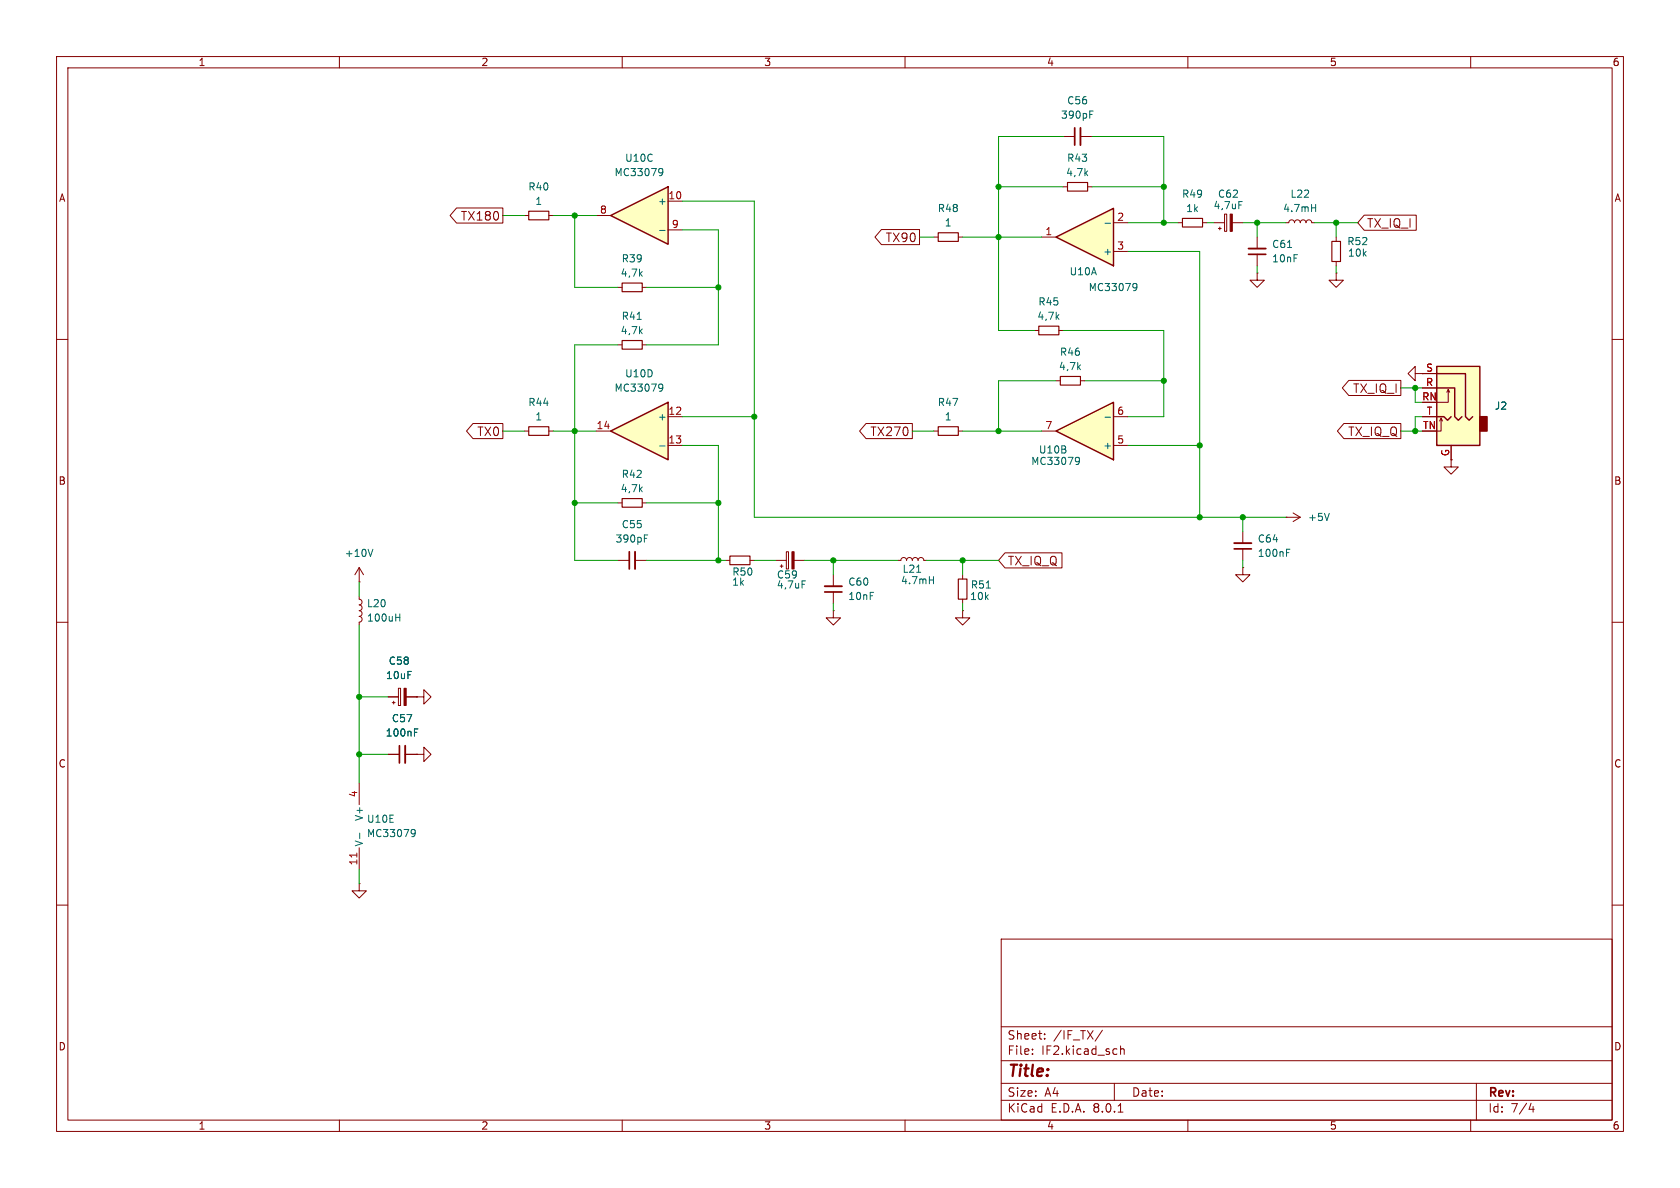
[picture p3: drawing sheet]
<svg xmlns="http://www.w3.org/2000/svg" width="297mm" height="210mm" viewBox="0 0 297 210" stroke-linecap="round" stroke-linejoin="round" font-family="sans-serif">
<g fill="none" stroke="#840000" stroke-width=".18">
<path d="M10 10h277v190h-277zM12 12h273v186h-273zM60 10v2M110 10v2M160 10v2M210 10v2M260 10v2M10 60h2M182.9 58.4h.7M187.2 58.4h.8M285 60h2M10 110h2"/>
<path d="M147.3 101.6v2M147.3 104.6v2.1M285 110h2M10 160h2M285 160h2M177 166h108v32h-108zM60 198v2M110 198v2M160 198v2M177 194.5h108M177 191.5h108M177 187.5h108"/>
<path d="M177 181.5h108M182.5 186.3v.1M182.5 185.5v.1M184.7 183.6v.1M184.7 182.8v.1M194.9 182.1l-1.3 2M197 191.5v3M197.7 196.6h.8M198.1 184.9v1.5M198.1 185.5l.2-.1 .4 .1v.9M210 198v2M260 198v2"/>
<path d="M261 191.5v6.5M270.7 195l-.4 1.1h.9M271 195.6v1"/>
</g>
<path d="M145.8 103.6h3" fill="none" stroke="#840000" stroke-width=".33"/>
<path d="M145.8 104.6h3" fill="none" stroke="#840000" stroke-width=".3"/>
<path d="M183.6 57.7h3.6v1.5h-3.6z" fill="none" stroke="#840000" stroke-width=".2"/>
<path d="M186.7 41.9l10.1-5.1v10.2z" fill="#ffffc2"/>
<path d="M186.7 41.9l10.1-5.1v10.2z" fill="none" stroke="#840000" stroke-width=".25"/>
<path d="M196.8 39.4h2.6M184.1 41.9h2.6M196.8 44.5h2.6" fill="none" stroke="#840000" stroke-width=".18"/>
<path d="M195.4 39.5h.9M200.5 50.1l.4 .1a.84 .84 0 0 1-.3 1.2h-.2M201 50.7l-.2 .2h-.3" fill="none" stroke="#006464" stroke-width=".18"/>
<path d="M107.9 76.2l10.2-5.1v10.2z" fill="#ffffc2"/>
<path d="M107.9 76.2l10.2-5.1v10.2z" fill="none" stroke="#840000" stroke-width=".25"/>
<path d="M105.4 76.2h2.5M118.1 73.7h2.5M118.1 78.7h2.5" fill="none" stroke="#840000" stroke-width=".18"/>
<path d="M116.6 78.8h1M116.7 67.9l.4 .1a.84 .84 0 0 1-.3 1.2h-.2M117.2 68.4l-.1 .2-.4 .1" fill="none" stroke="#006464" stroke-width=".18"/>
<path d="M186.7 76.2l10.1-5.1v10.2z" fill="#ffffc2"/>
<path d="M186.7 76.2l10.1-5.1v10.2z" fill="none" stroke="#840000" stroke-width=".25"/>
<g fill="none" stroke="#840000" stroke-width=".18">
<path d="M214.6 39.4h1.9M216.5 37.8h.4v3.1h-.4zM217.9 39.4h1.8M227.3 39.4h.5l.2-.4 .3-.1 .4 .1 .2 .4 .1-.4 .4-.1 .3 .1 .2 .4 .1-.4 .4-.1 .3 .1 .2 .4 .1-.4 .4-.1 .4 .1 .1 .4h.5M109.2 50.8h.8M113.5 50.8h.8M165.1 41.9h.8M169.4 41.9h.8M215.4 40.4h.5M215.6 40.1v.5M92.7 76.2h.8M97 76.2h.8"/>
<path d="M109.2 61h.8M113.5 61h.8M184.1 76.2h2.6M186.7 67.3h.8M191 67.3h.8M196.8 78.7h2.6M196.8 73.7h2.6M109.2 99.1h2.1M112.3 99.1h2M128.3 99.1h.7M132.6 99.1h.7M68.6 133.4h2"/>
<path d="M71.6 133.4h2.1"/>
</g>
<path d="M219 35.6h.6M231.9 36.7h.7M232.6 36.1v1.3M112.6 56.5h.8M195.4 73.8h.9M113.9 95.2h.4M113.9 94.6h.6M190.3 80.8l.5 .2a.84 .84 0 0 1-.3 1.1h-.3M190.8 81.4l-.2 .2h-.3M73.3 129.5h.4M73.3 128.8h.6" fill="none" stroke="#006464" stroke-width=".18"/>
<path d="M110 50h3.5v1.6h-3.5zM165.9 41.1h3.5v1.6h-3.5zM93.5 75.4h3.5v1.6h-3.5zM110 60.2h3.5v1.5h-3.5zM187.5 66.5h3.5v1.6h-3.5zM129 98.3h3.6v1.5h-3.6z" fill="none" stroke="#840000" stroke-width=".2"/>
<path d="M112.3 97.5v3.1M71.6 131.8v3.1" fill="none" stroke="#840000" stroke-width=".33"/>
<path d="M111.3 97.5v3.1M70.6 131.8v3.1" fill="none" stroke="#840000" stroke-width=".3"/>
<path d="M217.5 37.8h.4v3.1h-.4z" fill="#840000" stroke="#840000" stroke-width=".18"/>
<path d="M107.9 38.1l10.2-5.1v10.2z" fill="#ffffc2"/>
<path d="M107.9 38.1l10.2-5.1v10.2z" fill="none" stroke="#840000" stroke-width=".25"/>
<g fill="none" stroke="#840000" stroke-width=".18">
<path d="M92.7 38.1h.8M97 38.1h.8M105.4 38.1h2.5M118.1 35.6h2.5M188 24.1h2M188 33h.7M191 24.1h2M192.3 33h.7M208.3 39.4h.7M212.6 39.4h.8M118.1 40.6h2.5M222.2 48.3v1.2h1.3l-1.3 1.3-1.2-1.3h1.2"/>
<path d="M222.2 48.3h.1M222.2 41.9v2M222.2 45v2M236.2 48.3v1.2h1.3l-1.3 1.3-1.3-1.3h1.3M236.2 48.3h.1M236.2 41.9v.8M236.2 46.2v.8M165.1 76.2h.8M169.4 76.2h.8M250.2 66v-1.2l-1.3 1.2 1.3 1.3v-1.3h1.3M251.5 66h.1M109.2 88.9h.8"/>
<path d="M113.5 88.9h.8M219.7 94v2M219.7 97v2.1M256.5 81.3v1.3h1.3l-1.3 1.2-1.2-1.2h1.2M63.5 108h.3l.2 .3-.1 .5-.4 .2 .4 .1 .1 .4-.1 .3-.4 .2v.5M63.5 105.4v.5l.4 .2 .1 .3-.1 .4-.4 .1 .4 .2 .1 .3-.1 .4-.4 .2M63.5 102.9h.1M63.5 100.3v2.6M63.5 100.3l-.8 1.3M63.5 100.3l.8 1.3M63.5 138.4v3.8M68.6 123.2h1.8"/>
<path d="M69.3 124.2h.5M69.6 124v.5M70.4 121.7h.4v3h-.4zM71.8 123.2h1.9M73.7 133.4h1.2v-1.3l1.3 1.3-1.3 1.2v-1.2M73.7 133.4h.1M73.7 123.2h1.2v-1.3l1.3 1.3-1.3 1.3v-1.3M73.7 123.2h.1M63.5 156.2v1.3h1.3l-1.3 1.3-1.3-1.3h1.3M63.5 156.2h.1M63.5 149.9v3.8"/>
</g>
<g fill="none" stroke="#006464" stroke-width=".18">
<path d="M192.7 19.6h.6M116.7 29.8l.4 .1a.84 .84 0 0 1-.3 1.2h-.2M117.2 30.3l-.1 .2-.4 .1M192.7 20.2h.4M116.6 40.7h1M227.6 43.8h.7M65.9 97.1l-.4 1.3M227.4 97.7h.5M227.4 97.1h.6M70 109.1h.7M70.7 108.5v1.3M63.6 147.3v.9"/>
<path d="M72.9 146.6l.4 .2a.84 .84 0 0 1-.3 1.1h-.2M73.4 147.2l-.2 .2h-.3"/>
</g>
<path d="M71.4 121.7h.4v3h-.4z" fill="#840000" stroke="#840000" stroke-width=".18"/>
<path d="M191 22.6v3.1M220.7 43.9h3.1M218.2 96h3" fill="none" stroke="#840000" stroke-width=".33"/>
<path d="M190 22.6v3.1M220.7 45h3.1M218.2 97h3" fill="none" stroke="#840000" stroke-width=".3"/>
<path d="M63.1 150.8v.7" fill="none" stroke="#a90000" stroke-width=".18"/>
<path d="M93.5 37.3h3.5v1.6h-3.5zM188.7 32.3h3.6v1.5h-3.6zM209 38.6h3.6v1.5h-3.6zM235.5 42.7h1.5v3.5h-1.5zM165.9 75.4h3.5v1.6h-3.5zM110 88.1h3.5v1.6h-3.5z" fill="none" stroke="#840000" stroke-width=".2"/>
<path d="M254 64.8h7.6v13.9h-7.6z" fill="#ffffc2"/>
<path d="M261.6 73.7h1.3v2.5h-1.3z" fill="#840000" stroke="#840000" stroke-width=".25"/>
<g fill="none" stroke="#840000" stroke-width=".18">
<path d="M80.7 36.8h8.2v2.6h-8.2l-1.1-1.3zM241.2 38h9.2v2.7h-9.2l-1.2-1.3zM155.8 40.6h6.8v2.6h-6.8l-1.1-1.3zM83.6 74.9h5.3v2.6h-5.3l-1.1-1.3zM153.1 74.9h8.2v2.6h-8.2l-1.1-1.3zM237.6 74.9h10v2.6h-10l-1.2-1.3zM238.4 67.2h9.2v2.7h-9.2l-1.1-1.3zM251.5 66h.1M251.5 68.6h2.5M251.5 66h2.5M251.5 73.7h2.5M254.8 73.9l-.3 .5"/>
<path d="M255 74.4l-.2-.5v2.3h-.8M256 68.8l-.2 .5M256.3 69.3l-.3-.5v2.3h-2M256.5 78.7v2.6M137.2 99.1h1.8M138.2 99.8v.5M139 97.5h.4v3.1h-.4zM140.4 99.1h1.8M158.7 99.1h.6l.1-.4 .4-.1 .3 .1 .2 .4 .1-.4 .4-.1 .3 .1 .2 .4 .1-.4 .4-.1 .4 .1 .1 .4 .2-.4 .3-.1 .4 .1 .1 .4h.5M177.7 97.7h10v2.7h-10l-1.2-1.3zM227.3 91.4h.1M227.3 91.4h2.6"/>
<path d="M228.6 90.7l1.3 .7M229.9 91.4l-1.3 .8M137.9 100.1h.5M147.3 108v1.2h1.3l-1.3 1.3-1.3-1.3h1.3M147.3 108h.1M170.2 108v1.2h1.2l-1.2 1.3-1.3-1.3h1.3M170.2 108h.1M170.2 101.6v.8M170.2 105.9v.8M219.7 100.3v1.3h1.3l-1.3 1.3-1.3-1.3h1.3M219.7 100.3h.1M68.6 123.2h1.8"/>
<path d="M68.6 133.4h2M71.6 133.4h2.1M71.8 123.2h1.9M73.7 123.2h.1M73.7 133.4h.1"/>
</g>
<path d="M254 64.8h7.6v13.9h-7.6zM254 73.7h1.3l.6 .6 .6-.6M254 68.6h3.2v5.1l.6 .6 .6-.6M254 66h5.1v7.7l.6 .6 .6-.6" fill="none" stroke="#840000" stroke-width=".25"/>
<path d="M140 97.5h.4v3.1h-.4z" fill="#840000" stroke="#840000" stroke-width=".18"/>
<path d="M235 90.7l-.4 1.3M141.8 102.7h.6M162 101.2h.8M164.3 102.5h.7M165 101.9v1.3M174.4 104h.7M73.3 129.5h.4M73.3 128.8h.6" fill="none" stroke="#006464" stroke-width=".18"/>
<path d="M169.4 102.4h1.5v3.5h-1.5z" fill="none" stroke="#840000" stroke-width=".2"/>
<g fill="none" stroke="#009600" stroke-width=".18">
<path d="M88.9 38.1h3.8M97.8 38.1h7.6M101.6 38.1v12.7h7.6M120.6 35.6h12.7v55.8h94M176.5 33h11.5M188 24.1h-11.5v34.3h6.4M193 24.1h12.7v15.3M193 33h12.7M199.4 39.4h8.9M213.4 39.4h1.2M219.7 39.4h7.6M222.2 39.4v2.5"/>
<path d="M232.4 39.4h7.6M236.2 39.4v2.5M114.3 50.8h12.7M120.6 40.6h6.4v20.4h-12.7M162.6 41.9h2.5M170.2 41.9h13.9M188 58.4h17.7v15.3h-6.3M199.4 44.5h12.7v46.9M222.2 47v1.3M236.2 47v1.3M88.9 76.2h3.8M97.8 76.2h7.6"/>
<path d="M109.2 61h-7.6v38.1h7.6M120.6 78.7h6.4v20.4M120.6 73.7h12.7M161.3 76.2h3.8M170.2 76.2h13.9M186.7 67.3h-10.2v8.9M191.8 67.3h13.9M199.4 78.7h12.7M247.6 76.2h3.9M247.6 68.6h3.9M250.2 68.6v2.5h1.3M251.5 73.7h-1.3v2.5"/>
<path d="M101.6 88.9h7.6M114.3 99.1h14M114.3 88.9h12.7M133.3 99.1h3.9M142.2 99.1h16.5M147.3 99.1v2.5M163.8 99.1h12.7M170.2 99.1v2.5M219.7 91.4v2.6M219.7 99.1v1.2M63.5 102.9v2.5M63.5 110.5v27.9"/>
<path d="M147.3 106.7v1.3M170.2 106.7v1.3M63.5 123.2h5.1M63.5 133.4h5.1M63.5 153.7v2.5"/>
</g>
<g fill="#009600" stroke="#009600" stroke-width=".18">
<circle cx="133.3" cy="73.7" r=".46"/>
<circle cx="127" cy="99.1" r=".46"/>
<circle cx="127" cy="88.9" r=".46"/>
<circle cx="147.3" cy="99.1" r=".46"/>
<circle cx="101.6" cy="38.1" r=".46"/>
<circle cx="127" cy="50.8" r=".46"/>
<circle cx="176.5" cy="41.9" r=".46"/>
<circle cx="176.5" cy="33" r=".46"/>
<circle cx="222.2" cy="39.4" r=".46"/>
<circle cx="205.7" cy="33" r=".46"/>
<circle cx="219.7" cy="91.4" r=".46"/>
<circle cx="212.1" cy="78.7" r=".46"/>
<circle cx="205.7" cy="67.3" r=".46"/>
<circle cx="250.2" cy="76.2" r=".46"/>
<circle cx="250.2" cy="68.6" r=".46"/>
<circle cx="236.2" cy="39.4" r=".46"/>
<circle cx="205.7" cy="39.4" r=".46"/>
<circle cx="101.6" cy="76.2" r=".46"/>
<circle cx="101.6" cy="88.9" r=".46"/>
<circle cx="63.5" cy="133.4" r=".46"/>
<circle cx="63.5" cy="123.2" r=".46"/>
<circle cx="176.5" cy="76.2" r=".46"/>
<circle cx="212.1" cy="91.4" r=".46"/>
<circle cx="170.2" cy="99.1" r=".46"/>
</g>
<text font-size="2.8" fill="#840000" x="178" y="190.9">Title:</text>
<g font-size="2.1" fill="#840000">
<text x="81.4" y="39.2">TX180</text>
<text x="241.6" y="40.5">TX_IQ_I</text>
<text x="156.5" y="43">TX90</text>
<text x="239.1" y="69.7">TX_IQ_I</text>
<text x="84.3" y="77.3">TX0</text>
<text x="153.8" y="77.3">TX270</text>
<text x="238.3" y="77.3">TX_IQ_Q</text>
<text x="178.1" y="100.2">TX_IQ_Q</text>
<text x="178" y="184">Sheet:</text>
<text x="186.2" y="184">/IF_TX/</text>
<text x="178" y="186.7">File:</text>
<text x="184.1" y="186.7">IF2.kicad_sch</text>
<text x="178" y="196.9">KiCad</text>
<text x="178" y="194.1">Size:</text>
<text x="184.7" y="194.1">A4</text>
<text x="185.7" y="196.9">E.D.A.</text>
<text x="193.3" y="196.9">8.0.1</text>
<text x="200" y="194.1">Date:</text>
<text x="263" y="194.3">Rev:</text>
<text x="263" y="196.9">Id:</text>
<text x="267.1" y="196.9">7/4</text>
</g>
<g font-size="1.8" fill="#840000">
<text x="35" y="11.9">1</text>
<text x="85" y="11.9">2</text>
<text x="135" y="11.9">3</text>
<text x="185" y="11.9">4</text>
<text x="235" y="11.9">5</text>
<text x="285" y="11.9">6</text>
<text x="10.3" y="35.9">A</text>
<text x="285.3" y="35.9">A</text>
<text x="256.3" y="80.7" transform="rotate(-90 256.3 80.7)">G</text>
<text x="10.3" y="85.9">B</text>
<text x="285.3" y="85.9">B</text>
<text x="10.3" y="135.9">C</text>
<text x="285.3" y="135.9">C</text>
<text x="10.3" y="185.9">D</text>
<text x="285.3" y="185.9">D</text>
<text x="35" y="199.9">1</text>
<text x="85" y="199.9">2</text>
<text x="135" y="199.9">3</text>
<text x="185" y="199.9">4</text>
<text x="235" y="199.9">5</text>
<text x="285" y="199.9">6</text>
</g>
<g font-size="1.8" fill="#006464">
<text x="187.5" y="21.2">390pF</text>
<text x="188.6" y="18.6">C56</text>
<text x="110.4" y="28.8">U10C</text>
<text x="188.6" y="28.8">R43</text>
<text x="93.3" y="33.9">R40</text>
<text x="108.5" y="31.3">MC33079</text>
<text x="188.4" y="31.3">4,7k</text>
<text x="208.9" y="35.2">R49</text>
<text x="215.2" y="35.2">C62</text>
<text x="228" y="35.2">L22</text>
<text x="94.5" y="36.4">1</text>
<text x="116.2" y="36.4">+</text>
<text x="165.7" y="37.7">R48</text>
<text x="166.9" y="40.2">1</text>
<text x="209.6" y="37.7">1k</text>
<text x="214.4" y="37.2">4,7uF</text>
<text x="226.7" y="37.7">4.7mH</text>
<text x="109.8" y="46.6">R39</text>
<text x="194.9" y="45.3">+</text>
<text x="224.8" y="44">C61</text>
<text x="224.8" y="46.6">10nF</text>
<text x="238.1" y="43.5">R52</text>
<text x="238.2" y="45.6">10k</text>
<text x="109.6" y="49.1">4,7k</text>
<text x="189" y="48.9">U10A</text>
<text x="192.4" y="51.7">MC33079</text>
<text x="109.6" y="59.3">4,7k</text>
<text x="109.8" y="56.7">R41</text>
<text x="183.3" y="56.7">4,7k</text>
<text x="183.5" y="54.2">R45</text>
<text x="187.1" y="65.6">4,7k</text>
<text x="187.3" y="63.1">R46</text>
<text x="93.3" y="72">R44</text>
<text x="108.5" y="69.4">MC33079</text>
<text x="110.4" y="66.9">U10D</text>
<text x="165.7" y="72">R47</text>
<text x="94.5" y="74.5">1</text>
<text x="116.2" y="74.5">+</text>
<text x="166.9" y="74.5">1</text>
<text x="264.2" y="72.6">J2</text>
<text x="182.2" y="82.4">MC33079</text>
<text x="183.6" y="80.4">U10B</text>
<text x="194.9" y="79.6">+</text>
<text x="109.6" y="87.2">4,7k</text>
<text x="109.8" y="84.7">R42</text>
<text x="109.8" y="93.6">C55</text>
<text x="231.1" y="92.3">+5V</text>
<text x="60.9" y="98.7">+10V</text>
<text x="108.7" y="96.1">390pF</text>
<text x="129.4" y="102">R50</text>
<text x="159.5" y="101.4">L21</text>
<text x="222.3" y="98.6">100nF</text>
<text x="222.3" y="96.1">C64</text>
<text x="64.8" y="107.5">L20</text>
<text x="129.3" y="103.7">1k</text>
<text x="137.2" y="104.2">4,7uF</text>
<text x="137.2" y="102.5">C59</text>
<text x="149.9" y="103.7">C60</text>
<text x="149.9" y="106.3">10nF</text>
<text x="159.2" y="103.5">4.7mH</text>
<text x="171.4" y="106.3">10k</text>
<text x="171.5" y="104.2">R51</text>
<text x="64.8" y="110.1">100uH</text>
<text x="68.6" y="117.7">C58</text>
<text x="68.1" y="120.2">10uF</text>
<text x="68.1" y="130.4">100nF</text>
<text x="69.2" y="127.9">C57</text>
<text x="64.4" y="149.7" transform="rotate(-90 64.4 149.7)">V-</text>
<text x="64.4" y="145.2" transform="rotate(-90 64.4 145.2)">V+</text>
<text x="64.8" y="145.6">U10E</text>
<text x="64.8" y="148.2">MC33079</text>
</g>
<g font-size="1.8" fill="#a90000">
<text x="118.1" y="35.3">10</text>
<text x="106" y="37.8">8</text>
<text x="118.7" y="40.4">9</text>
<text x="184.7" y="41.7">1</text>
<text x="197.4" y="39.1">2</text>
<text x="197.4" y="44.2">3</text>
<text x="252" y="65.8">S</text>
<text x="251.3" y="70.9">RN</text>
<text x="252" y="68.3">R</text>
<text x="105.4" y="75.9">14</text>
<text x="118.1" y="73.4">12</text>
<text x="184.7" y="75.9">7</text>
<text x="197.4" y="73.4">6</text>
<text x="251.5" y="75.9">TN</text>
<text x="252.1" y="73.4">T</text>
<text x="118.1" y="78.5">13</text>
<text x="197.4" y="78.5">5</text>
<text x="63.2" y="141" transform="rotate(-90 63.2 141)">4</text>
<text x="63.2" y="153.1" transform="rotate(-90 63.2 153.1)">11</text>
</g>
</svg>
